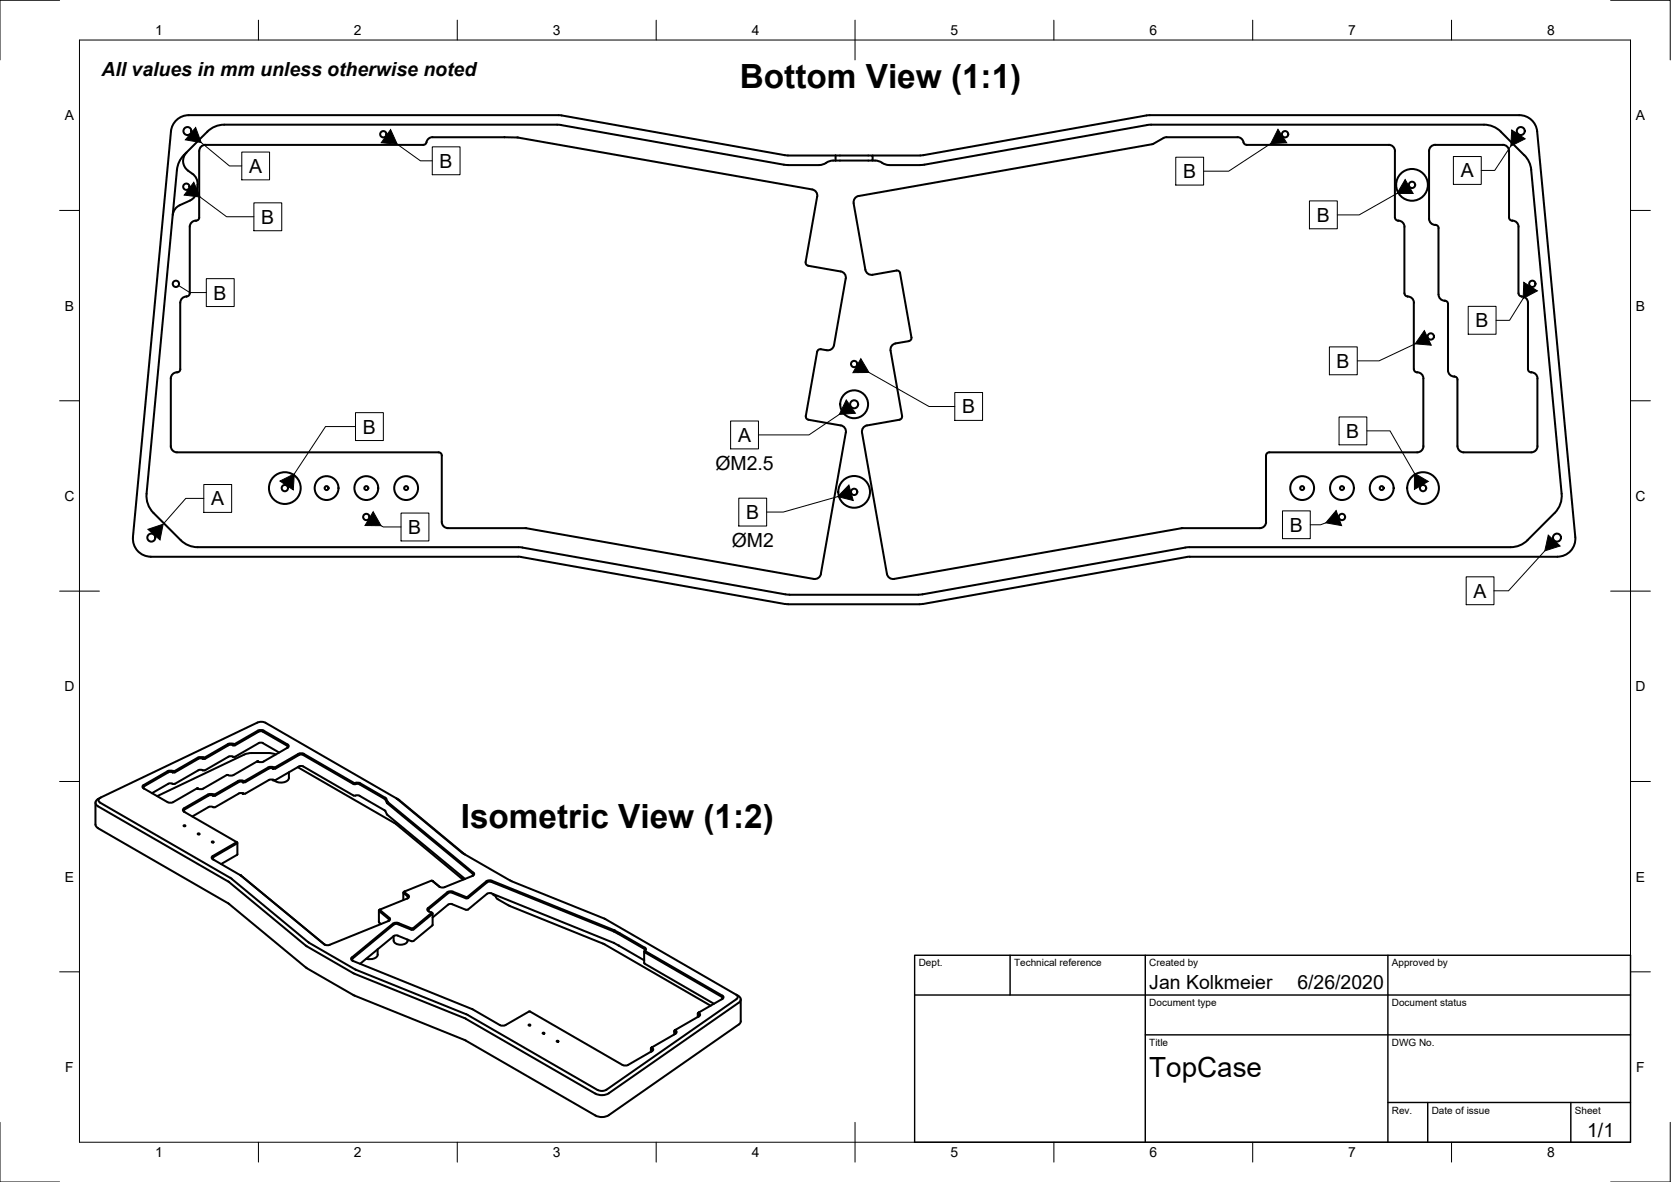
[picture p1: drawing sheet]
<svg xmlns="http://www.w3.org/2000/svg" width="420mm" height="297mm" viewBox="0 0 420 297" stroke-linecap="round" stroke-linejoin="round" font-family="sans-serif">
<!-- layer: Visible -->
<g fill="none" stroke="#000" stroke-width=".51">
<path d="M46.9 38.3a3 3 0 0 0 .4 4.6 3.7 3.7 0 0 1 2.4 3.5M106.4 36.4h-54.7a1.56 1.56 0 0 0-1.6 1.5v16.8M108.8 34.5h18M108.8 34.5a1.69 1.69 0 0 0-1.7 1.5l-.6 .4M126.8 34.5h.1M126.9 34.5l3.1 .1M130 34.5l74.2 13.1a1.56 1.56 0 0 1 1.3 1.8l-2.9 16.5M140.1 31.3h-83.7l-2 .4-1.2 .6-1.1 .8-6.3 6.3-.6 1-.6 1.7-7.7 82a6 6 0 0 0 1.7 4.8l7.4 7.3 1.1 .7 1.9 .6h81.9l66.6 11.9M140.1 31.3l57 10.1 8.9 .1 1.1-.2a4.4 4.4 0 0 1 3-.9M141.2 29l56.9 10.1M141.2 29l-93.7-.1a4.5 4.5 0 0 0-4.5 4.1l-9.6 102a4.5 4.5 0 0 0 4.5 4.9h92.6l66.9 11.9M198.1 39.1h12"/>
<path d="M210.1 39.1h9.3v1.3h-9.3M210.1 39.1v1.3M219.4 39.1h12M232.2 39l-.8 .1M288.3 29l-56.1 10M288.3 29l93.7-.1a4.5 4.5 0 0 1 4.5 4.1l9.6 102a4.5 4.5 0 0 1-4.5 4.9l-93.2 .1M289.4 31.3l84.4 .1 1.9 .5 1.2 .7 6.4 6.4M289.4 31.3l-58 10.2M289.7 36.2l-73.8 13.1M293.3 34.5h17.8M293.3 34.5l-.7 .2-2.9 1.5M311.1 34.5a1.69 1.69 0 0 1 1.7 1.5l.6 .4h35.8a1.51 1.51 0 0 1 1.6 1.5l-.1 16.8"/>
<path d="M383.3 39l1 1.4 .7 2.3 7.7 81.4a6 6 0 0 1-1.8 4.8l-7.3 7.3-1.8 1-1.3 .3h-82l-67.6 11.9M45.2 51.6l-1.2 1-.6 1.4M49.3 55.5h.1M49.3 55.4a1.56 1.56 0 0 0-1.6 1.6v16.7M49.7 46.4a3.7 3.7 0 0 1-1.9 4l-2.7 1.2M50.1 54.6a.79 .79 0 0 1-.8 .8M214.6 51.1l3 16.7M215.9 49.2a1.56 1.56 0 0 0-1.2 1.8M219.4 40.4a4.4 4.4 0 0 1 3.1 .9l1.1 .2h7.8M350.8 54.6a.79 .79 0 0 0 .7 .8M351.5 55.5h.1M351.6 55.4a1.56 1.56 0 0 1 1.5 1.6v16.7"/>
<path d="M359.3 55a1.71 1.71 0 0 0 1.9 1.6l.5 .7v16.7M379.4 54.7v-16.8a1.52 1.52 0 0 0-1.5-1.5h-17a1.56 1.56 0 0 0-1.6 1.5v17.1M379.4 54.6a.79 .79 0 0 0 .8 .8M380.2 55.5h.1M380.3 55.4a1.56 1.56 0 0 1 1.5 1.6v16.7M46.9 74.5h.1M46.9 74.5a1.59 1.59 0 0 0-1.6 1.6v16.7a.79 .79 0 0 1-.8 .8M47.7 73.7a.79 .79 0 0 1-.8 .8M202.6 65.9a.81 .81 0 0 0 .6 .9l8.2 1.4a1.53 1.53 0 0 1 1.2 1.8l-2.9 16.8a1.56 1.56 0 0 1-1.8 1.2l-1.5-.2a.77 .77 0 0 0-.9 .6l-2.9 16.2M217.6 67.8a1.56 1.56 0 0 0 1.8 1.3M219.4 69.1l6-1.1a.77 .77 0 0 1 .9 .7l2.9 16.1a.79 .79 0 0 1-.7 .9M353.1 73.7a.79 .79 0 0 0 .8 .8"/>
<path d="M353.9 74.5h.1M354 74.5a1.56 1.56 0 0 1 1.5 1.6M355.5 76.1v16.7M361.7 74a1.56 1.56 0 0 0 1.6 1.6M363.3 75.6h.1M363.3 75.6a.79 .79 0 0 1 .8 .8v16.7a1.56 1.56 0 0 0 1.5 1.5M381.8 73.7a.79 .79 0 0 0 .8 .8M382.6 74.5h.1M382.6 74.5a1.56 1.56 0 0 1 1.6 1.6v16.7a.79 .79 0 0 0 .8 .8M44.5 93.6h.1M44.5 93.6a1.56 1.56 0 0 0-1.6 1.5v17a1.56 1.56 0 0 0 1.6 1.6h65.8M228.5 85.7l-3.3 .6a1.56 1.56 0 0 0-1.3 1.8l2.9 16.4a.81 .81 0 0 1-.6 1l-8.2 1.4a1.56 1.56 0 0 0-1.3 1.8"/>
<path d="M355.5 92.8a1.09 1.09 0 0 0 1.3 .8 1.56 1.56 0 0 1 1.1 1.5M357.9 95.1v17M365.6 94.6h.1M385 93.6h.1M385 93.6a1.52 1.52 0 0 1 1.6 1.5v17a1.56 1.56 0 0 1-1.6 1.6h-17a1.56 1.56 0 0 1-1.5-1.6v-16.7a.76 .76 0 0 0-.8-.8M110.3 113.7a.79 .79 0 0 1 .8 .8v16.7a1.56 1.56 0 0 0 1.5 1.5h19.7l72.3 12.8a1.57 1.57 0 0 0 1.8-1.3M202.6 104.5a.81 .81 0 0 0 .7 1l8.1 1.4a1.56 1.56 0 0 1 1.3 1.8M212.7 108.7l-6.3 35.5M216.7 108.7l6.3 35.5a1.56 1.56 0 0 0 1.8 1.3l72.4-12.8h19.6M357.9 112.1a1.56 1.56 0 0 1-1.6 1.6h-37.2a.83 .83 0 0 0-.8 .8v16.7a1.56 1.56 0 0 1-1.5 1.5M298.4 140l-66.4 11.8M197.4 151.8h.8"/>
<path d="M197.5 149.4h1M198.2 151.9h33M198.5 149.5h32.4M232 151.8h-.8M36.1 197.3l-.3 .4 .3 .4 6 3.5 .7 .1 .7-.1 5.9-3.4M42.1 193.8l.7-.2 1 .2M42.1 193.8l-6 3.5M42.3 197l-4.1 2.3M43.4 194.1h.1M43.4 197h.1M43.4 194.1l-.6-.1-.5 .1-6 3.5-.2 .2 .2 .4M44 197l-1.2-.2-.5 .2"/>
<path d="M49.5 198.2h.2M49.7 198.2l.7 .1 .7-.1M49.9 190.7l-5.9 3.4h-.6M49.9 193.6l-5.9 3.4M49.9 193.6l.5-.2 .6 .2M50.9 190.7h.1M50.9 193.6h.1M51.1 190.4l-.7-.2-.7 .2-5.9 3.4M51.5 190.7l-1.1-.2-.5 .2M52.3 199.7l-6 3.4-.3 .5 .3 .4 13.4 7.8-.1 .2-5.9 3.4M52.3 199.7l.7-.2 .7 .2M53.5 199.9v.1"/>
<path d="M53.5 199.9l-.5-.1-.6 .1-6 3.5M53.7 199.7h.1M53.7 199.7h.2M57.3 194.8h.1M57.3 194.8l-6.2 3.4M57.3 194.8l.7 .1 .7-.1M58.5 187.3h.1M58.5 190.2h.1M58.6 187.3l-.6-.2-.5 .2-6 3.4M58.6 190.2l-.6-.2-.5 .2-6 3.4h-.5M59.8 196.3l-5.9 3.4M60 196.6l-5.9 3.3h-.6"/>
<path d="M60 199.4l-5.9 3.4h-.6M60 196.5l.6-.1 .5 .1M60 199.4l.6-.1 .5 .1M61.1 199.4h.6M61.3 196.3h.1M61.5 196.3l-.9-.2-.7 .2M65 183.9l-5.9 3.4h-.5M65 186.8l-5.9 3.4h-.5M65 183.9l.6-.2 .5 .2 6 3.5M65 186.7l.6-.1 .5 .1 4.1 2.4M66.3 183.6l6 3.5 .3 .4-.3 .4-6 3.5M66.3 183.6l-.7-.2-.7 .2-5.9 3.4-1-.2-.7 .2-6.2 3.4"/>
<path d="M66.3 191.4l-.7 .1-1-.1-5.9 3.4M67.4 192.9l-5.9 3.4M67.4 192.9l.7-.2 .8 .2M67.5 189.2l-4.6 .1-1.2 .2-22.2 10.6M67.5 189.2l1.8 .4M67.6 193.2l-5.9 3.3h-.6M67.6 196l-5.9 3.4M68.8 192.9h.1M68.9 192.9h.2M69.1 192.9l5.9-3.5 1.1-.1 13 7.4h.9l.6 .1 6.4 3.8 .5 1 21.5 17.7M69.3 196l5.9-3.4 .8-.1 12.9 7.4h.5M69.3 193.1l-1.2-.1-.5 .1"/>
<path d="M69.3 196l-1.2-.1-.5 .1M72.1 187.3l.2 .5-.2 .2M72.6 194.1v1.4a2.31 2.31 0 0 1-3.4 .8l-.3-.2M74.9 192.8l24.5 14.1 17.2 14.1M75.2 189.7l-5.9 3.5M75.2 189.7l.5-.1 .6 .1M76.3 189.7l12.6 7.3M88.9 197h.5M89.4 197l1 .1M89.4 199.9l1 .1 6.5 3.8M90.4 197.1l6.3 3.7M24 201.7v5.5l.2 .5 .5 .4 32.8 19 19.7 16.2"/>
<path d="M25.2 200.5a1.36 1.36 0 0 0-1.1 1.5l.6 .6 32.9 19.1M25.3 200.4l39.5-18.8 1.2-.2 .8 .2 33.5 19.4 16.7 13.8M25.3 200.4a.67 .67 0 0 0-.5 .6 .67 .67 0 0 0 .4 .7l33 19.1M46.2 207.4l.4 .1-.2 .2zM46.4 203.4l-.2 .4 .2 .2M49.8 209.5l.4 .1-.3 .1zM52.4 202.8l-4 2.4M52.4 202.8l.6-.1 .5 .1M53.3 211.5l.4 .1-.4 .1zM53.5 202.8h.1M53.7 215.4l-.2 .2 .2 .4M59.4 211.6l-5.9 3.5-.3 .4 .3 .4 6.9 4"/>
<path d="M59.7 214.7l-4.1 2.4M59.7 211.8v2.9M60.4 219.9l.2 .1M60.4 219.9l21.1 17.4M60.4 219.9h.1M96.7 200.7l.2 .2M96.9 200.9l.4 1 21.6 17.7 .1 .1-.2 .4M96.9 203.8l.5 .9 19.5 16.2M99.6 200.6l.2 .1M99.8 200.7l16.5 13.6 11.9 6.9M119 219.3l.2 .4-.4 .4-7.2 2.9-1-.1-2.1-1.6-6.8 2.7M57.6 221.7l19.3 15.9"/>
<path d="M58.2 220.8l19.5 16.1M60.6 220h.1M60.6 220l21.1 17.4M76.9 237.6l12.1 7 28.1 11.4M77.7 236.9l11.9 6.8M81.7 237.4h.1M95 238.6v1.3M95 239.9a2.19 2.19 0 0 1-2.9 1M95.3 228.8v2.9l.5 .5M95.4 228.7l-.1 .3 2.4 1.9 .1 .4-.1 .2 .2-.2 .2-.4-.2-.2-2.4-2M95.5 228.6l-.1 .1M95.6 228.6l-.1 .1"/>
<path d="M97.6 231.5l-14.7 5.9-.7 .1-.7-.2M98.8 232.1l-10.4 8.5-.1 .2 .1 .5 30.3 12.3M98.8 232.1l.6-.2 .8 .1 3.4 1.3M99 232.4l-10.4 8.5-.1 .2 .2 .3M99 235.2v1.2a2.02 2.02 0 0 0 3.5 0v-.3M99 235.3l-8.4 6.9M100.1 235.1l3.3 1.4M100.1 235.1l-.6-.1-.5 .2M101.4 224.3v1.9M101.7 224.1l-.2 .3 1 .8 .1 .2-.1 .4M101.7 224l1.1 1.2-.1 .4-7.1 3M107.8 229.1l.7 .2"/>
<path d="M108.5 229.4l-4.7 3.9h-.2M108.6 229.4l-.1-.1v.1M108.6 221.3l2 1.6M108.7 229.4v.3l-4.9 3.9-4-1.4-.8 .2M108.8 229.6v2.9l-4.8 4h-.6M110.6 222.9h.1M117.1 225.7l-3.4-1.3-.8-.1-5.1 4.2-.1 .3 .1 .2M117.1 228.6l-3.4-1.4h-.8l-4.1 3.4M117.3 225.5l-3.4-1.4h-1.1l-5.2 4.1-.2 .5 .4 .3M117.5 225.4h-.2M122.3 221.5l.6-.3 .8 .1 30.9 12.5M122.3 221.5l-4.8 3.9"/>
<path d="M123.5 224.5l30.9 12.5M123.5 221.6l30.8 12.5M123.6 221.6l-.6-.1-.5 .2-4.8 4h-.5M123.6 224.5l-.6-.1-.5 .2-4.8 4h-.5M124 224.7l.1 .1M124.1 224.9l1 1M124.1 224.8v.1M125.1 225.9l2.8 1.6M127.9 227.5l.4 .2M128.2 221.2l.4 .2M128.3 227.7l23.6 9.5 26.8 15.5M128.6 221.5l23.4 9.4"/>
<path d="M152 230.9l33.6 19.3M154.3 234l.1 .1M154.4 234.1l1.2 .6M154.4 237l1.2 .6M154.6 233.8l1.1 .7M155.6 234.7h.1M155.6 237.6h.1M155.6 234.7l6.3 3.7M155.6 237.6l6.3 3.7M155.7 234.5l6.4 3.7M155.7 234.4v.1M162 239.1l.1 3.1"/>
<path d="M162 238.4l.2 .2-.1 .7M162.1 239.3l19.4 11.2 .2 .2-.2 .4M162.1 238.1l.3 .4-.1 .5 19.3 11.2M77.2 243.3l11.9 6.9 28 11.3M89.6 243.7l27.6 11.2M117.2 254.9l33.1 19M118.8 253.6l6.9 4 .7 .2 .7-.2 6-3.4 23.4 13.4 .7 .2 .7-.2M118.8 253.6h.1M133 257.5l.4 .1-.3 .1zM136.5 259.6h.4l-.2 .2zM162 241.3h.1M162.1 242.2l17.4 10.1"/>
<path d="M169.5 259.1v.9M169.8 258.8l-.2 .2 .3 .4-.2 .5M169.8 259h.1M169.8 258.8l.3 .6-.3 .4M169.8 259.8l-5.9 3.4M175.5 254.7v.9M175.6 254.9h.1M175.6 254.8l.2 .2-.2 .5M175.7 255.4l-5.9 3.4M175.7 254.4l.3 .6-.3 .4M181.6 250.2l.3 .4-.3 .4-6 3.5v.3M185.1 249.9l.4 .6-.3 .6"/>
<path d="M185.1 251.1l-32.6 22.8M185.6 250.2a.96 .96 0 0 1 .7 .9 .96 .96 0 0 1-.6 .9M185.7 257.5l-32.6 22.7a3.5 3.5 0 0 1-3.4 .1l-32.6-18.8M185.7 252l-32.6 22.7a3.5 3.5 0 0 1-3.4 .1l-32.6-18.8M186.2 251.2l.1 5.4-.6 .9M140 261.6l.4 .1-.2 .1zM152.5 273.8a2.31 2.31 0 0 1-2.2 .1M163.7 263.4v.9M163.8 263.6h.1M163.8 263.3l-.1 .2 .3 .5-.2 .2M163.9 263.2l-.1 .1M163.9 263.2l.4 .5-.3 .4-6.1 3.5"/>
<circle cx="47.1" cy="32.9" r="1.01"/>
<circle cx="96.4" cy="33.7" r=".79"/>
<circle cx="323.1" cy="33.7" r=".79"/>
<circle cx="382.4" cy="32.9" r="1.01"/>
<circle cx="46.9" cy="46.9" r=".79"/>
<circle cx="355" cy="46.5" r=".79"/>
<circle cx="355" cy="46.5" r="4"/>
<circle cx="44.2" cy="71.3" r=".79"/>
<circle cx="385.3" cy="71.3" r=".79"/>
<circle cx="214.8" cy="91.5" r=".79"/>
<circle cx="359.8" cy="84.6" r=".79"/>
<circle cx="214.8" cy="101.6" r="1.01"/>
<circle cx="214.8" cy="101.6" r="3.5"/>
<circle cx="38" cy="135.1" r="1.01"/>
<circle cx="71.6" cy="122.7" r=".79"/>
<circle cx="71.6" cy="122.7" r="4"/>
<circle cx="82.1" cy="122.7" r="3"/>
<circle cx="82.1" cy="122.7" r=".5"/>
<circle cx="92.1" cy="122.7" r="3"/>
<circle cx="92.1" cy="129.9" r=".79"/>
<circle cx="92.1" cy="122.7" r=".5"/>
<circle cx="102.1" cy="122.7" r="3"/>
<circle cx="102.1" cy="122.7" r=".5"/>
<circle cx="214.8" cy="123.6" r=".79"/>
<circle cx="214.8" cy="123.6" r="4"/>
<circle cx="327.4" cy="122.7" r="3"/>
<circle cx="327.4" cy="122.7" r=".5"/>
<circle cx="337.4" cy="122.7" r="3"/>
<circle cx="337.4" cy="129.9" r=".79"/>
<circle cx="337.4" cy="122.7" r=".5"/>
<circle cx="347.4" cy="122.7" r="3"/>
<circle cx="347.4" cy="122.7" r=".5"/>
<circle cx="357.8" cy="122.7" r=".79"/>
<circle cx="357.8" cy="122.7" r="4"/>
<circle cx="391.5" cy="135.1" r="1.01"/>
</g>
<g fill="#000" stroke="#000" stroke-width=".25">
<circle cx="43.5" cy="193.8" r=".24"/>
<circle cx="49.7" cy="198.2" r=".24"/>
<circle cx="51.1" cy="190.4" r=".24"/>
<circle cx="58.7" cy="187" r=".24"/>
<circle cx="61.1" cy="196.6" r=".24"/>
<circle cx="61.1" cy="199.4" r=".24"/>
<circle cx="64.9" cy="191.4" r=".24"/>
<circle cx="68.7" cy="196" r=".24"/>
<circle cx="68.7" cy="193.2" r=".24"/>
<circle cx="169.7" cy="259.2" r=".24"/>
<circle cx="175.7" cy="254.6" r=".24"/>
<circle cx="163.9" cy="263.3" r=".24"/>
</g>
<!-- layer: Border -->
<g fill="none" stroke="#000" stroke-width=".25">
<path d="M15 .1h-15v15M20 10.1h390v276.9h-390zM65 5.1v5M115 5.1v5M165 5.1v5M215 5.1v10M265 5.1v5M315 5.1v5M365 5.1v5M405 .1h15v15M15 52.9h5M410 52.9h5"/>
<path d="M15 100.7h5M410 100.7h5M15 148.6h10M405 148.6h10M15 196.4h5M410 196.4h5M15 244.2h5M410 244.2h5M0 282.1v14.9h15M65 287v5M115 287v5M165 287v5"/>
<path d="M215 282.1v9.9M265 287v5M315 287v5M365 287v5M420 282.1v14.9h-15"/>
</g>
<!-- layer: TitleBlock -->
<path d="M230 240.1h180v46.9h-180zM230 250h180M254 240.1v9.9M288 240.1v46.9M349 240.1v46.9M288 260.1h122M349 277.1h61M359 277.1v9.9M395 277.1v9.9" fill="none" stroke="#000" stroke-width=".36"/>
<!-- layer: Annotations -->
<g fill="none" stroke="#000" stroke-width=".25">
<path d="M50.6 35.8l7.1 5.9h3.1M60.8 38.2h7v7h-7zM99.9 36.2l5.8 4.2h3M108.7 36.9h7v7h-7zM295.6 39.5h7v7h-7zM319.5 36.1l-10.6 6.9h-6.3M365.4 39.3h7v7h-7zM379.9 36.7l-4.1 6.1h-3.4M50.3 49.5l6.7 5h6.8M63.8 51h7v7h-7zM329.2 50.5h7.1v7h-7.1zM351.3 48.6l-9.5 5.4h-5.5"/>
<path d="M44.9 71.8l2.8 1.7h4.2M51.9 70h7v7h-7zM369.2 77h7v7h-7zM383 75l-3.4 5.5h-3.4M218.5 93.6l15.1 8.6h6.5M240.1 98.6h7v7h-7zM334.3 87.2h7v7h-7zM355.8 86.4l-9 4.3h-5.5M89.4 107.2h-7.5l-7.9 11.9M89.4 103.7h7v7h-7zM183.7 105.8h7v7h-7zM211 104.1l-7.6 5.2h-12.7"/>
<path d="M336.7 104.8h7v7h-7zM343.7 108.3h5.8l6.1 10.6M51.2 125.3h-4.5l-5.7 6.4M51.2 121.8h7.1v7h-7.1zM95.8 132.1l.6 .3h4.4M100.8 128.9h7v7h-7zM185.8 125.2h7v7h-7zM210.6 124.8l-13.6 3.9h-4.2M322.5 128.4h7v7h-7zM333.4 131.4l-1.3 .5h-2.6M388.4 138.4l-9.1 10.1h-3.7M368.7 145h6.9v7h-6.9z"/>
</g>
<g fill="#000" stroke="#000" stroke-width=".25">
<path d="M49.2 32l1.4 3.8-4-.7zM98.2 32.6l1.7 3.6-4-.3zM321.3 32.5l2.2 3.4-4 .2zM380.1 32.7l3.4 2.2-3.6 1.8zM48.7 45.8l1.6 3.7-4-.5zM353.3 45.1l2 3.5h-4zM383.1 71l3.5 2.1-3.6 1.9zM216.5 90.1l2 3.5h-4zM358.1 83.1l1.8 3.6-4.1-.3zM70.4 120.9l3.6-1.8-.3 4zM212.8 100.5l2.3 3.4-4.1 .2zM355.6 118.9l3.5 2.1-3.5 2z"/>
<path d="M37.2 133l3.8-1.3-.8 4zM93.8 128.6l2 3.5h-4zM213.4 121.9l1.1 3.9-3.9-1zM336 128.3l1.3 3.8-3.9-.7zM389.3 134.5l3 2.7-3.9 1.2z"/>
</g>
<g font-size="8.4">
<text x="186" y="22.2">Bottom View (1:1)</text>
<text x="115.9" y="208">Isometric View (1:2)</text>
</g>
<text font-size="7" x="289" y="270.6">TopCase</text>
<g font-size="4.9">
<text x="25.5" y="19">All values in mm unless otherwise noted</text>
<text x="62.7" y="43.5">A</text>
<text x="110.5" y="42.1">B</text>
<text x="297.5" y="44.8">B</text>
<text x="367.3" y="44.6">A</text>
<text x="65.7" y="56.2">B</text>
<text x="331.1" y="55.8">B</text>
<text x="53.7" y="75.3">B</text>
<text x="371" y="82.2">B</text>
<text x="336.1" y="92.4">B</text>
<text x="241.9" y="103.9">B</text>
<text x="91.2" y="109">B</text>
<text x="185.6" y="111">A</text>
<text x="338.5" y="110">B</text>
<text x="179.9" y="118.2">ØM2.5</text>
<text x="53.1" y="127">A</text>
<text x="187.6" y="130.4">B</text>
<text x="102.7" y="134.2">B</text>
<text x="184" y="137.6">ØM2</text>
<text x="324.3" y="133.6">B</text>
<text x="370.5" y="150.2">A</text>
<text x="289" y="248.5">Jan Kolkmeier</text>
<text x="326.2" y="248.5">6/26/2020</text>
<text x="399.1" y="285.7">1/1</text>
</g>
<g font-size="3.5">
<text x="39" y="8.8">1</text>
<text x="89" y="8.8">2</text>
<text x="139" y="8.8">3</text>
<text x="189" y="8.8">4</text>
<text x="239" y="8.8">5</text>
<text x="289" y="8.8">6</text>
<text x="339" y="8.8">7</text>
<text x="389" y="8.8">8</text>
<text x="16.3" y="30.2">A</text>
<text x="411.3" y="30.2">A</text>
<text x="16.3" y="78">B</text>
<text x="411.3" y="78">B</text>
<text x="16.2" y="125.9">C</text>
<text x="411.2" y="125.9">C</text>
<text x="16.2" y="173.7">D</text>
<text x="411.2" y="173.7">D</text>
<text x="16.3" y="221.6">E</text>
<text x="411.3" y="221.6">E</text>
<text x="16.4" y="269.4">F</text>
<text x="411.4" y="269.4">F</text>
<text x="39" y="290.8">1</text>
<text x="89" y="290.8">2</text>
<text x="139" y="290.8">3</text>
<text x="189" y="290.8">4</text>
<text x="239" y="290.8">5</text>
<text x="289" y="290.8">6</text>
<text x="339" y="290.8">7</text>
<text x="389" y="290.8">8</text>
</g>
<g font-size="2.5">
<text x="231" y="242.9">Dept.</text>
<text x="255" y="242.9">Technical reference</text>
<text x="289" y="242.9">Created by</text>
<text x="350" y="242.9">Approved by</text>
<text x="289" y="252.8">Document type</text>
<text x="350" y="252.8">Document status</text>
<text x="289" y="262.9">Title</text>
<text x="350" y="262.9">DWG No.</text>
<text x="350" y="279.9">Rev.</text>
<text x="360" y="279.9">Date of issue</text>
<text x="396" y="279.9">Sheet</text>
</g>
</svg>
